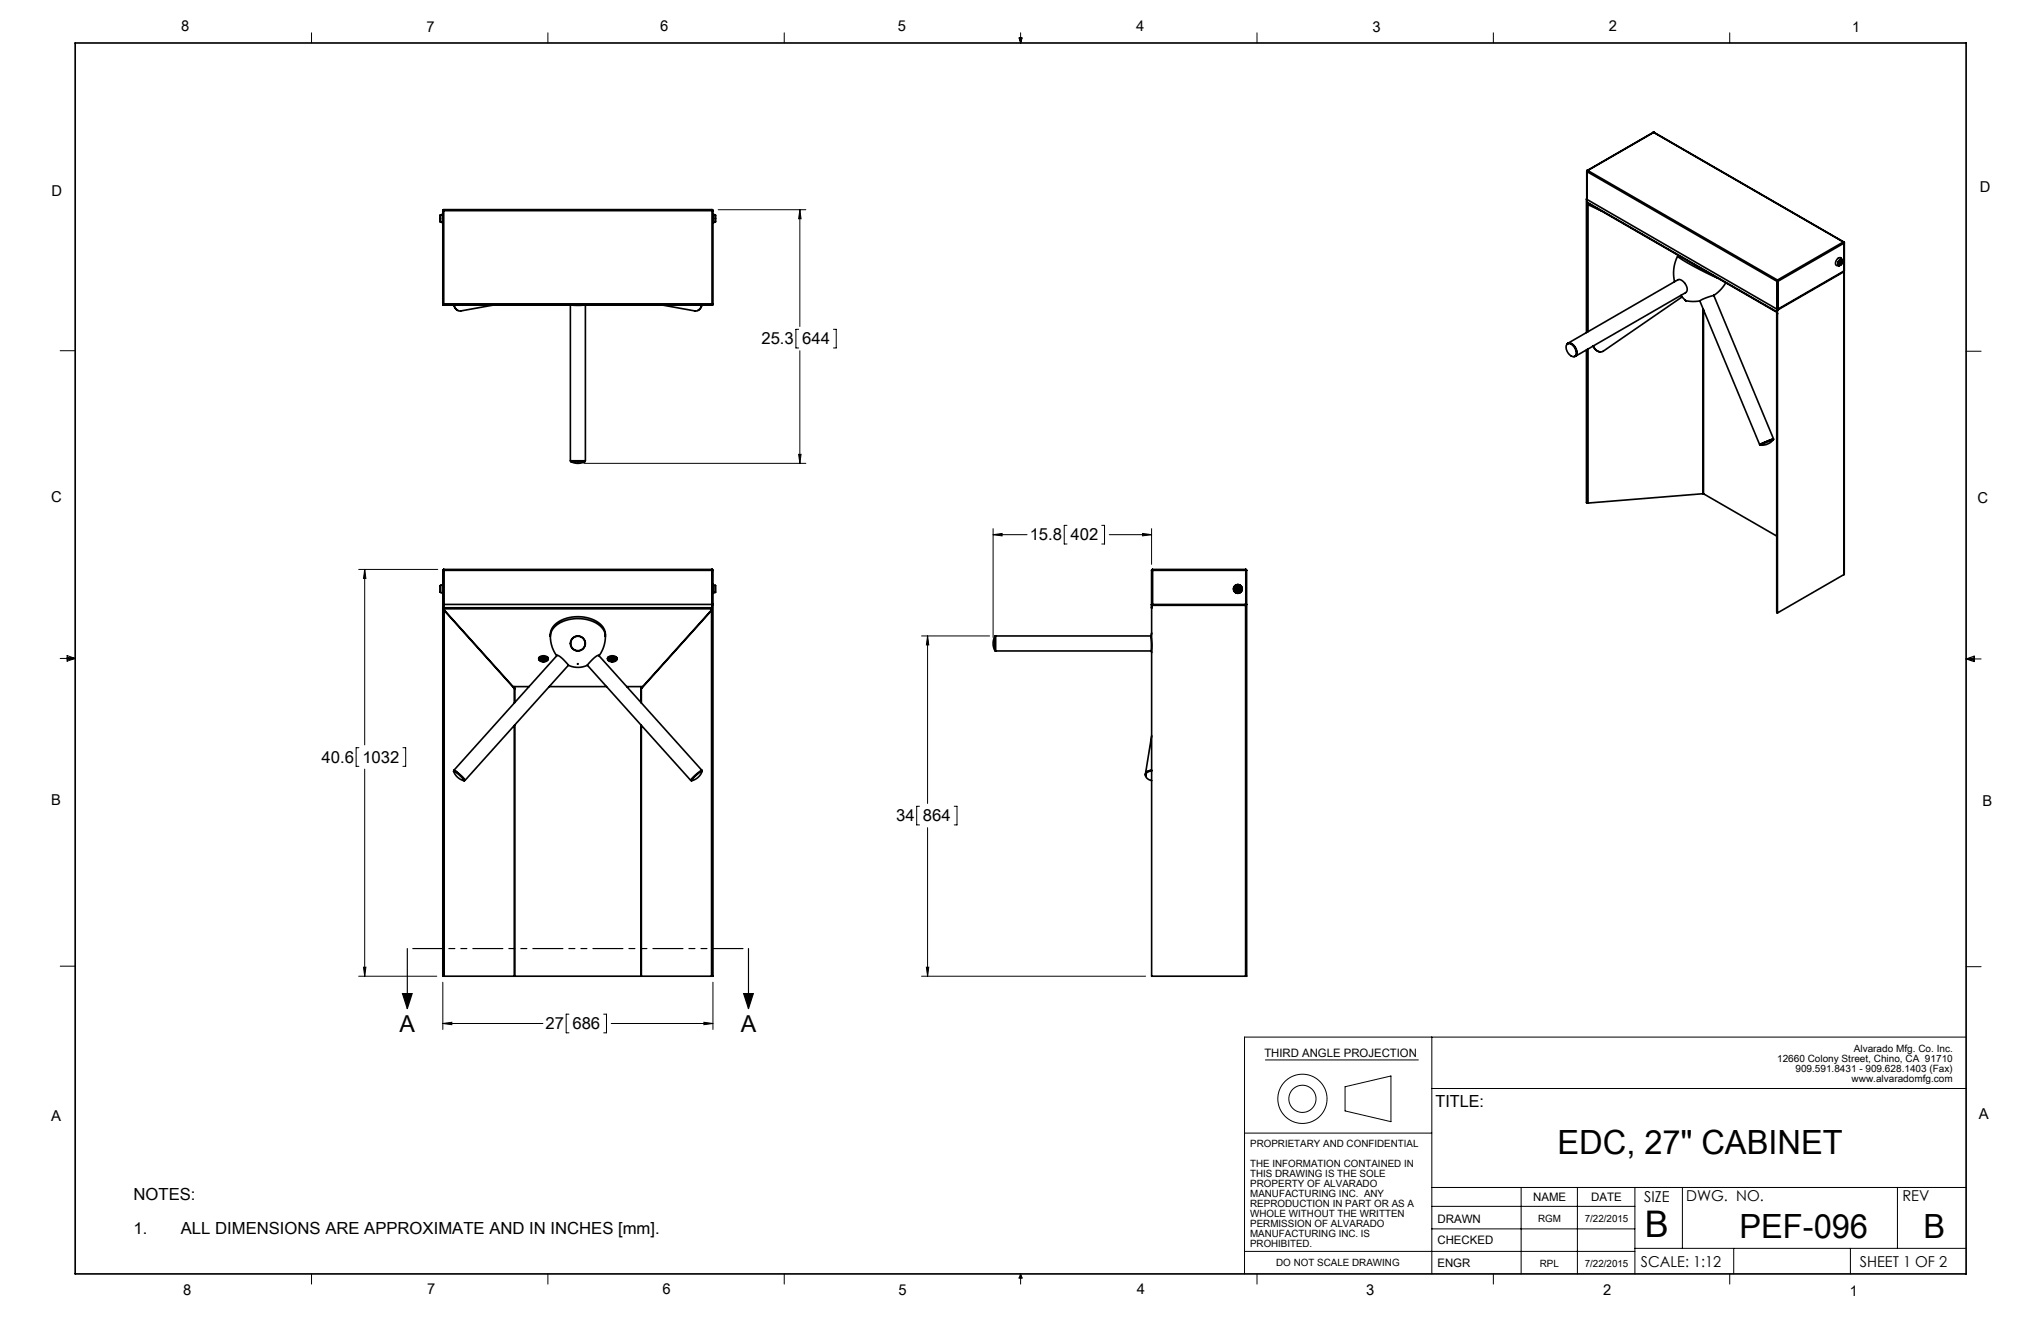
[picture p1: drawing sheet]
<svg xmlns="http://www.w3.org/2000/svg" width="432mm" height="279mm" viewBox="0 0 432 279" stroke-linecap="round" stroke-linejoin="round" font-family="sans-serif">
<g fill="none" stroke="#000" stroke-width=".21">
<path d="M65.9 6.9v2.2M115.9 6.9v2.2M165.9 6.9v2.2M215.6 8h.6l-.3 1.1zM215.7 8l.2 1.1M215.9 6.9v2.2M216 8l-.1 1.1M265.9 6.9v2.2M315.9 6.9v2.2M365.9 6.9v2.2M151.9 44.4h18.6M169.2 44.4v24.7"/>
<path d="M169.2 44.4l.3 1.9h-.5zM12.7 74.2h3.2M169 69.7h-.6v3.9h.6M169.2 74.2v23.8M176.3 69.7h.6v3.9h-.6M416 74.3h3.1M123.5 98h47M169 96.1h.5l-.3 1.9zM210.1 113.1l1.9-.3v.5zM210.1 111.8v23M210.1 113.1h7.2M225.7 111.1h-.5v4h.5"/>
<path d="M233.1 111.1h.6v4h-.6M234.7 113.1h8.9M241.7 112.8l1.9 .3-1.9 .2zM243.6 111.8v7.6M12.7 139.3h3.2M14.2 139l1.7 .3M14.2 138.7l1.7 .6-1.7 .5zM15.9 139.3l-1.7 .2M75.9 120.4h16.7M77.2 120.4v37.2M77.2 120.4l.2 1.9h-.5zM195 134.5h14.4"/>
<path d="M196.2 134.5l.3 1.9h-.5zM196.2 134.5v35.4M416 139.4h3.1M416 139.4l1.7-.6v1.1zM416 139.4l1.7 .2M417.7 139.1l-1.7 .3M75.9 158.1h-.6v4h.6M85.2 158.1h.6v4h-.6M77.2 162.7v43.8M194.5 170.5h-.6v4h.6M196.2 175.1v31.4M201.9 170.5h.6v4h-.6"/>
<path d="M12.7 204.4h3.2M75.9 206.5h16.5M76.9 204.6h.5l-.2 1.9zM93.7 207.7v10M93.7 216.5h21.2M93.7 216.5l1.9-.3v.5zM120.4 214.5h-.6v3.9h.6M127.7 214.5h.6v3.9h-.6M129.3 216.5h21.5M148.9 216.2l1.9 .3-1.9 .2zM150.8 207.7v10M195 206.5h47.4"/>
<path d="M196 204.6h.5l-.3 1.9zM302.9 219.4v50M416 204.5h3.1M416 219.4h-152.7v50M263.3 239.7h39.6M267.7 224.2h32.4M284.6 229.9l9.7-2.3v9.6l-9.7-2.2zM302.9 230.2h113.1M302.9 251.2h113.1M302.9 259.9h43M302.9 255.2h43M321.8 251.2v18.2"/>
<path d="M333.7 251.2v18.2M345.9 251.2v18.2M355.9 251.2v12.8M401.4 251.2v12.8M65.9 269.4v2.2M115.9 269.4v2.2M165.9 269.4v2.2M215.9 269.4v2.2M215.9 269.4l.3 .9h-.6zM263.3 264.7h82.6M265.9 269.4v2.2M315.9 269.4v2.2"/>
<path d="M345.9 264h70.1M365.9 269.4v2.2M366.8 264v5.4M391.5 264v5.4"/>
<circle cx="275.5" cy="232.4" r="5.2"/>
<circle cx="275.5" cy="232.4" r="2.88"/>
</g>
<path d="M85.2 210.2h2l-1 3.1zM86.2 200.6v12.7M157.3 210.2h2.1l-1 3.1zM158.4 200.6v12.7" fill="none" stroke="#000" stroke-width=".25"/>
<path d="M158.4 200.6h-72.2" fill="none" stroke="#000" stroke-width=".25" stroke-dasharray="6.3 1.3 1.3 1.3 1.3 1.3" stroke-dashoffset="-1.2"/>
<g fill="none" stroke="#000" stroke-width=".35">
<path d="M15.9 9.1h400.1v260.3h-400.1zM335.7 36.2v.1M335.7 36.2v5.9M335.7 36.3v6.5M335.7 36.3h.1M335.8 36.3l40.1 23.2M335.8 36.1h.1M335.8 36.1l-.1 .1M335.9 36.1l-.2 .2M335.9 36.1l-.1 .2M335.9 36.1l40.1 23.1M349.8 28h.1"/>
<path d="M349.8 28l-14 8.1M349.8 28l-13.9 8.1M349.8 28l40.2 23.2M349.9 28h.1M349.9 28l40.2 23.2M349.9 28h-.1M93.2 45.5v1.4M93.2 46.9l.5 .2M93.7 45.3h.1M93.7 47.1h.1M93.7 45.3v1.8M93.7 45.3l-.5 .2"/>
<path d="M93.7 44.7h.1M93.7 44.6h.1M93.7 44.5l.2 .1M93.7 44.5v20h.1M93.7 44.5h.1M93.7 44.5v.1M93.9 44.4l-.2 .1M93.9 44.4v.2M93.9 44.4h56.8M93.9 44.4h.1M93.9 44.6v19.7M93.9 44.6h56.7"/>
<path d="M93.9 44.4h-.1M150.6 44.4h.1M150.6 44.6v19.7M150.7 44.4l-.1 .2M150.7 44.4h.1M150.7 44.4l.1 .1M150.8 44.5l-.2 .1M150.8 47.1h.1M150.8 44.5v20h-.1M150.8 44.5h.1M150.9 45.3h-.1M150.9 45.3v1.8"/>
<path d="M150.9 45.3l.5 .2M151.4 46.9l-.5 .2M151.4 45.5h.1M151.4 46.9h.1M151.4 45.5v1.4M335.6 42.1l40.3 23.3M335.6 42.1v28.2M335.7 42.1h-.1M335.7 42.2h.1M335.7 42.8l40.2 23.3M335.7 42.8l40.2 23.1M335.8 42.8v27.5"/>
<path d="M335.9 43.2h.1M335.9 43.2v27M335.9 43.2l2.9 1.4M336.1 43.1l-.2 .1M336.1 43v.1M336.1 43l-.2 .2M354.9 54.2l.8 .6 2.2 1.3 5.6 2.8M354.9 54.2a7.9 7.9 0 0 0-.6 5.4M355 54l-.1 .2M365.1 59.8a7.8 7.8 0 0 1-2.5 2.7M375.9 59.5v6.4M375.9 59.5h.1"/>
<path d="M375.9 59.5h.3M375.9 59.5v70.1h.1M376 59.2l-.1 .3M376 59.2l.2 .3M376.2 59.5h.1M376.2 59.5l-.1 6M389 56.2h.1M389.1 55.1a.38 .38 0 0 1 .6-.1 .38 .38 0 0 1 0 .6v.1a.43 .43 0 0 1-.4 .4 .43 .43 0 0 1-.5-.2zM389.2 55.1a.38 .38 0 0 1 .6 0 .38 .38 0 0 1-.1 .6 .41 .41 0 0 1-.4 .4 .41 .41 0 0 1-.4-.3zM389.2 55.7l.2 .1M389.3 55.4l-.2 .2 .2 .2M389.3 55.4v.4"/>
<path d="M389.3 55.8v.1l.1-.1M389.3 54.9l-.4 .4a.58 .58 0 0 0 .1 .9M389.3 54.9l.5 .1M389.3 55a.38 .38 0 0 1 .5 .1 .38 .38 0 0 1 0 .5l-.4 .4-.4 .1M389.3 55l-.3 .2a.67 .67 0 0 0 0 .9M389.4 55.3l.1 .1-.1 .3M389.4 55.3v.4M389.4 55.3v-.1l-.1 .2M389.4 55.7v.1M389.6 55.8l-.5 .3M389.6 55.8h.1M389.7 55.6h.1"/>
<path d="M389.7 55v.6M389.8 55l-.3-.4a.94 .94 0 0 0-1 .3 .94 .94 0 0 0-.2 1l.2 .2 .6 .1M390 51.2l.1 .2M390 51.2l-14 8M390 57.5v-.1v.1M390 57.5l-13.8 8M390 57.5h.1M390.1 51.2h-.1M390.1 51.2l.1 .1M390.1 51.4l-13.9 8.1M390.1 51.4v70.1M390.1 51.4h.1"/>
<path d="M390.2 57.2l-14.2 8.2M390.2 51.3l-.1 70.2M390.2 51.3l-.1 .1M93.7 64.3h.1M93.7 64.3l.2 .2M93.9 64.5h.1M93.9 64.3v.2M93.9 64.3h-.2M93.9 64.3h56.7M96 64.5a1.63 1.63 0 0 0 .9 1.2M96.1 64.5a1.4 1.4 0 0 0 1.4 1.3l7.1-1.3M120.7 64.5h.1"/>
<path d="M120.7 64.5l1.6 .1 1.6-.1-.1 33h-3.1zM148.5 64.5a1.41 1.41 0 0 1-1.5 1.3l-7.1-1.3M148.5 64.5a1.6 1.6 0 0 1-.9 1.2M150.6 64.3l.1 .2M150.6 64.3h.2M150.7 64.5h.1M150.7 64.4v.1M150.7 64.5h-56.8M150.8 64.3l-.1 .2M331.5 72.9a.91 .91 0 0 1 1.5 .2l.5 .8a.96 .96 0 0 1-.5 1.5M331.5 72.8a1.47 1.47 0 0 1 1.9 1.3 .83 .83 0 0 1-.3 1.3 .83 .83 0 0 1-1.1-.5l-.5-.7a1.36 1.36 0 0 1 0-1.4zM331.6 72.7a1.3 1.3 0 0 1 1.8 1v.2a1.07 1.07 0 0 1-.2 1.5"/>
<path d="M331.7 72.6l23.3-13.4a2.05 2.05 0 0 1 1.9 2.1l-.3 .6-23.3 13.5M335.6 74v32.3l.2 .1M335.8 73.9v32.5M335.9 73.9v32.4M335.9 73.9v32.5M337 73.2l.1 .1a1.74 1.74 0 0 0 1.5 1.1M355.6 62.5l1 1M355.9 62.8l-16.7 11.5a1.55 1.55 0 0 1-2.1-1.1M356.6 63.5l.1 .1M356.7 63.6l1.3 .2 1.6-.2M356.7 63.6h.1M359.6 63.6l12.7 30.4"/>
<path d="M360.3 65.4v39M360.4 65.5v38.9M362.6 62.5l-1.9 .6-1.1 .5M362.6 62.5l12.6 30.3M375.9 66.3h.1M375.9 66.3v63.2M375.9 65.9v.1M375.9 65.4h.1M375.9 66.2v.1M375.9 65.9h.1M376 65.4h.1M376 65.4v64.2"/>
<path d="M376.1 65.5h.1M376.2 65.4h-.1M120.7 97.6a3.2 3.2 0 0 0 3.1 0M120.7 97.6h3.1M120.7 97.5v.1M123.8 97.5v.1M375.1 92.8l-2.2 1a.35 .35 0 0 0-.5 .3M375.1 92.8l.1 .2M375.2 92.8l-2.9 1.2M375.2 93a3.2 3.2 0 0 1-2.8 1.1M375.2 93l-2.8 1.1M335.9 106.3v.1"/>
<path d="M335.9 106.3l-.1 .1M360.3 104.4h.1M360.3 104.4l-24.4 2M360.4 104.4l15.5 9M93.2 123.8v1.5M93.2 125.3l.5 .2M93.7 123.6v1.9M93.7 123.6l-.5 .2M93.7 123.7h.1M93.7 125.5h.1M93.7 120.6h.2M93.7 120.6v85.9h57.1v-85.9"/>
<path d="M93.9 128.5h56.8v.3h-56.8zM93.9 128h-.1M93.9 130.5h.1M93.9 120.6v7.2h-.2M93.9 120.6h56.8M93.9 135.3h.1M93.9 135.1h.1M93.9 129.1h.1M93.9 120.5v.1M93.9 120.4l-.2 .2M93.9 120.4v.2M93.9 120.4v.1"/>
<path d="M93.9 120.4h56.7M94 129.1v77.4M94 129.1l14.8 16.6M94 129l14.8 16.6M114 139.2l.2 .3M114.1 139.1l.2 .5M114.1 139.1h.1M114.1 139a1.09 1.09 0 0 1 1.9 .5 1.09 1.09 0 0 1-1.1 .5 1.09 1.09 0 0 1-.9-.8zM114.4 139.2l.4-.2a.5 .5 0 0 1 .6 .1 .5 .5 0 0 1 0 .7l-.2 .1a.52 .52 0 0 1-.7-.1 .52 .52 0 0 1-.1-.6zM114.5 139.8l-.5-.5 .2 .3 .3 .2M114.6 139.3v.2v-.1M114.7 139.4l.5-.1 .1 .1-.1 .1h.1l-.2 .1a.27 .27 0 0 1-.3 .1 .27 .27 0 0 1-.1-.3z"/>
<path d="M115.3 139.3v.2M115.4 139.4l-.1 .1M115.4 139.4a.37 .37 0 0 0-.5-.3 .37 .37 0 0 0-.2 .5l.4 .1 .3-.2M115.4 139.4h.1l-.1 .1M115.4 139.4v.1M115.4 139.8l.3-.2 .3-.3-.3 .3-.3 .2M115.9 139.1l-.3 .5M116 139.2l-.3 .3M116.4 134.6a6.9 6.9 0 0 0 1.4 4.1M116.4 134.6a3.8 3.8 0 0 1 3.1-3.7 7.6 7.6 0 0 1 8.1 1.7l.4 1 .1 1M128.1 134.6a6.9 6.9 0 0 1-1.4 4.1M128.1 134.6a4.1 4.1 0 0 0-3.4-3.4 7.4 7.4 0 0 0-7.7 1.8l-.4 .8-.2 .8"/>
<path d="M128.6 139.2l.2 .3M128.6 139.1l.3 .5M128.7 139a1.09 1.09 0 0 1 1.8 .5 1.09 1.09 0 0 1-1 .5 1.09 1.09 0 0 1-1-.8zM129 139.2l.3-.2a.5 .5 0 0 1 .7 .1 .5 .5 0 0 1 0 .7l-.2 .1a.52 .52 0 0 1-.7-.1 .52 .52 0 0 1-.1-.6zM129.1 139.8l-.3-.2-.3-.3 .3 .3 .4 .2M129.2 139.3v.2v-.1M129.3 139.4l.5-.1 .1 .1-.2 .1h.2l-.2 .1a.27 .27 0 0 1-.3 .1 .27 .27 0 0 1-.1-.3zM129.9 139.3v.2M129.9 139.4v.1M130 139.4a.37 .37 0 0 0-.5-.3 .37 .37 0 0 0-.2 .5l.4 .1 .3-.2M130 139.4h.1l-.1 .1M130 139.4v.1"/>
<path d="M130 139.8l.5-.5-.2 .3-.3 .2M130.5 139.1l-.3 .5M130.5 139.1h.1M130.5 139.2l-.2 .3M150.5 129l-14.8 16.6M150.5 129.1v77.4M150.5 129.1l-14.8 16.6M150.5 129.1h.2M150.6 129.1h.1M150.6 120.4l.1 .2M150.6 120.4l.2 .2M150.6 120.4v.1"/>
<path d="M150.6 120.5l.1 7.3M150.7 135.3h.1M150.7 135.1h.1M150.7 128h.1M150.7 130.5h.1M150.7 120.6v85.9l-.2-77.4M150.7 120.6h.1M150.8 125.5h.1M150.8 127.8h-56.9l-.1 78.7 .1-77.4M150.9 123.6h.1M150.9 123.6v1.9M150.9 123.6l.5 .2"/>
<path d="M151.4 123.8v1.5M151.4 125.3l-.5 .2M210.5 134.6a3.2 3.2 0 0 0 0 3M210.5 134.6v3M210.5 137.6h.1M210.5 134.6h.1M243.5 134.5h-32.9v3.2h33M243.5 134.5l.1 3.2M243.6 137.7v.3M243.6 128.5v.1M243.6 128.5h.1M243.6 120.6h.2"/>
<path d="M243.6 120.6v7.9M243.6 133.9l-.1 .6M243.8 127.8v.2zM243.8 120.6h19.8M243.8 120.6v7.2M243.8 120.5v.1M243.8 120.4v.2M243.8 120.4l-.2 .2M243.8 120.4h19.7M243.8 120.4v.1M261.8 124.3a.26 .26 0 0 0-.2 .3 .26 .26 0 0 0 .2 .2M261.8 124.3v.5"/>
<path d="M261.8 124.3v-.1h.2v.1M261.8 124.8v.2h.2v-.2M262 124.3a.26 .26 0 0 1 .2 .3 .26 .26 0 0 1-.2 .2M262 124.3v.5M263.4 127.8v.2M263.4 128h.1M263.4 127.8v.2h-19.6M263.5 127.8v78.7M263.5 120.4l.1 .2M263.5 120.4l.2 .2M263.5 120.4v.1M263.5 120.5l.1 .1"/>
<path d="M263.6 120.6v7.2M263.6 120.6h.1M263.6 127.8h.1M263.6 127.8h-20v78.7h19.9M263.7 120.6l.1 85.9h-.3M263.7 127.8h.1M390.1 121.5l-14.1 8.1M108.5 145.2h3.4M108.8 145.7h.1M108.8 145.7v3M108.9 153.4v53.1l-.1-53.1M108.9 145.2v3.4"/>
<path d="M116.2 145.2h12.1M124.3 140.7a4.8 4.8 0 0 1-4.1 0M132.6 145.2h3.4M135.6 153.4v53.1l.1-53.1M135.6 145.2v3.4M135.7 145.7h-.1M135.7 145.7v3M243.6 155.6l-1.3 8.1M96 163.1l1.3 .9 .9 1.1a3.1 3.1 0 0 1-2.2-2zM96 163.1a.74 .74 0 0 1 .9 .4l1.1 1a.44 .44 0 0 1 .2 .6M96 162.9l21.9-24.3a5.7 5.7 0 0 1 2.4 2.1l-21.9 24.4M96 163h.3l1 .8 .9 .9 .1 .4"/>
<path d="M146.2 165l.1 .1M146.9 164.4l1-.9 .7-.4a3.1 3.1 0 0 1-2.3 2zM148.5 163l.1 .1M148.5 162.9l-21.8-24.3a5.8 5.8 0 0 0-2.4 2.1l21.8 24.4M148.5 162.9l-1.5 1.2-.8 .7v.3M148.5 162.9v.1M243.6 163.1a.97 .97 0 0 0-1.2 .7 .97 .97 0 0 0 .8 1.2l.4 .1M243.6 163a1.13 1.13 0 0 0-1.2 .9M243.6 162.9a1.04 1.04 0 0 0-1.2 1.3M93.8 206.2h.1M150.7 206.2h.1"/>
<circle cx="122.3" cy="136.1" r="1.59"/>
<circle cx="122.3" cy="136.1" r="1.52"/>
<circle cx="261.9" cy="124.6" r=".63"/>
<circle cx="261.9" cy="124.6" r=".92"/>
<circle cx="261.9" cy="124.6" r=".68"/>
<circle cx="261.9" cy="124.6" r=".71"/>
<circle cx="261.9" cy="124.6" r=".73"/>
<circle cx="122.2" cy="140.4" r=".06"/>
</g>
<g fill="#000">
<path d="M93.7 216.5l1.9-.3v.5zM148.9 216.2l1.9 .3-1.9 .2zM76.9 204.6h.5l-.2 1.9zM77.2 120.4l.2 1.9h-.5zM169.2 44.4l.3 1.9h-.5zM169 96.1h.5l-.3 1.9zM196 204.6h.5l-.3 1.9zM196.2 134.5l.3 1.9h-.5zM241.7 112.8l1.9 .3-1.9 .2zM210.1 113.1l1.9-.3v.5z"/>
<path d="M157.3 210.2h2.1l-1 3.1zM85.2 210.2h2l-1 3.1z"/>
</g>
<text font-size="7.8" x="348" y="261.7">B</text>
<g font-size="7.1">
<text x="329.5" y="244.2">EDC, 27&quot; CABINET</text>
<text x="368" y="261.9">PEF-096</text>
<text x="407" y="261.9">B</text>
</g>
<g font-size="4.9">
<text x="84.5" y="218.2">A</text>
<text x="156.7" y="218.2">A</text>
</g>
<g font-size="3.5">
<text x="161.1" y="72.8">25.3</text>
<text x="169.7" y="72.8">644</text>
<text x="217.9" y="114.3">15.8</text>
<text x="226.5" y="114.3">402</text>
<text x="68" y="161.3">40.6</text>
<text x="76.7" y="161.3">1032</text>
<text x="189.6" y="173.7">34</text>
<text x="195.3" y="173.7">864</text>
<text x="115.4" y="217.7">27</text>
<text x="121.1" y="217.7">686</text>
<text x="303.7" y="234.1">TITLE:</text>
<text x="28.3" y="253.9">NOTES:</text>
<text x="28.3" y="260.9">1.</text>
<text x="38.3" y="260.9">ALL DIMENSIONS ARE APPROXIMATE AND IN INCHES [mm].</text>
</g>
<g font-size="3.2">
<text x="38.3" y="6.6">8</text>
<text x="90.2" y="6.7">7</text>
<text x="139.7" y="6.5">6</text>
<text x="190" y="6.5">5</text>
<text x="240.4" y="6.5">4</text>
<text x="290.4" y="6.7">3</text>
<text x="340.4" y="6.5">2</text>
<text x="391.9" y="6.7">1</text>
<text x="10.9" y="41.5">D</text>
<text x="418.9" y="40.7">D</text>
<text x="10.9" y="106.2">C</text>
<text x="418.4" y="106.4">C</text>
<text x="10.8" y="170.2">B</text>
<text x="419.4" y="170.5">B</text>
<text x="10.8" y="237.2">A</text>
<text x="418.6" y="236.7">A</text>
<text x="347.8" y="254.3">SIZE</text>
<text x="356.7" y="254">DWG. NO.</text>
<text x="402.5" y="254.1">REV</text>
<text x="347.2" y="268.1">SCALE: 1:12</text>
<text x="393.5" y="268.1">SHEET 1 OF 2</text>
<text x="38.8" y="273.8">8</text>
<text x="90.4" y="273.8">7</text>
<text x="140.2" y="273.8">6</text>
<text x="190.1" y="273.9">5</text>
<text x="240.5" y="273.8">4</text>
<text x="289" y="273.8">3</text>
<text x="339.1" y="273.8">2</text>
<text x="391.4" y="274.1">1</text>
</g>
<g font-size="2.5">
<text x="267.5" y="223.6">THIRD ANGLE PROJECTION</text>
<text x="324.3" y="254.1">NAME</text>
<text x="336.6" y="254.1">DATE</text>
<text x="304.1" y="258.6">DRAWN</text>
<text x="304.1" y="263.1">CHECKED</text>
<text x="304.1" y="268">ENGR</text>
</g>
<g font-size="2.1">
<text x="376" y="224.7">12660 Colony Street, Chino, CA 91710</text>
<text x="379.9" y="226.8">909.591.8431 - 909.628.1403 (Fax)</text>
<text x="392.2" y="222.6">Alvarado Mfg. Co. Inc.</text>
<text x="391.7" y="228.9">www.alvaradomfg.com</text>
<text x="264.5" y="242.5">PROPRIETARY AND CONFIDENTIAL</text>
<text x="264.5" y="246.7">THE INFORMATION CONTAINED IN</text>
<text x="264.5" y="248.8">THIS DRAWING IS THE SOLE</text>
<text x="264.5" y="251">PROPERTY OF ALVARADO</text>
<text x="264.5" y="253.1">MANUFACTURING INC. ANY</text>
<text x="264.5" y="255.2">REPRODUCTION IN PART OR AS A</text>
<text x="264.5" y="257.3">WHOLE WITHOUT THE WRITTEN</text>
<text x="264.5" y="259.4">PERMISSION OF ALVARADO</text>
<text x="264.5" y="261.5">MANUFACTURING INC. IS</text>
<text x="264.5" y="263.7">PROHIBITED.</text>
<text x="325.4" y="258.5">RGM</text>
<text x="335.3" y="258.5">7/22/2015</text>
<text x="270" y="267.7">DO NOT SCALE DRAWING</text>
<text x="325.8" y="267.9">RPL</text>
<text x="335.3" y="267.9">7/22/2015</text>
</g>
</svg>
